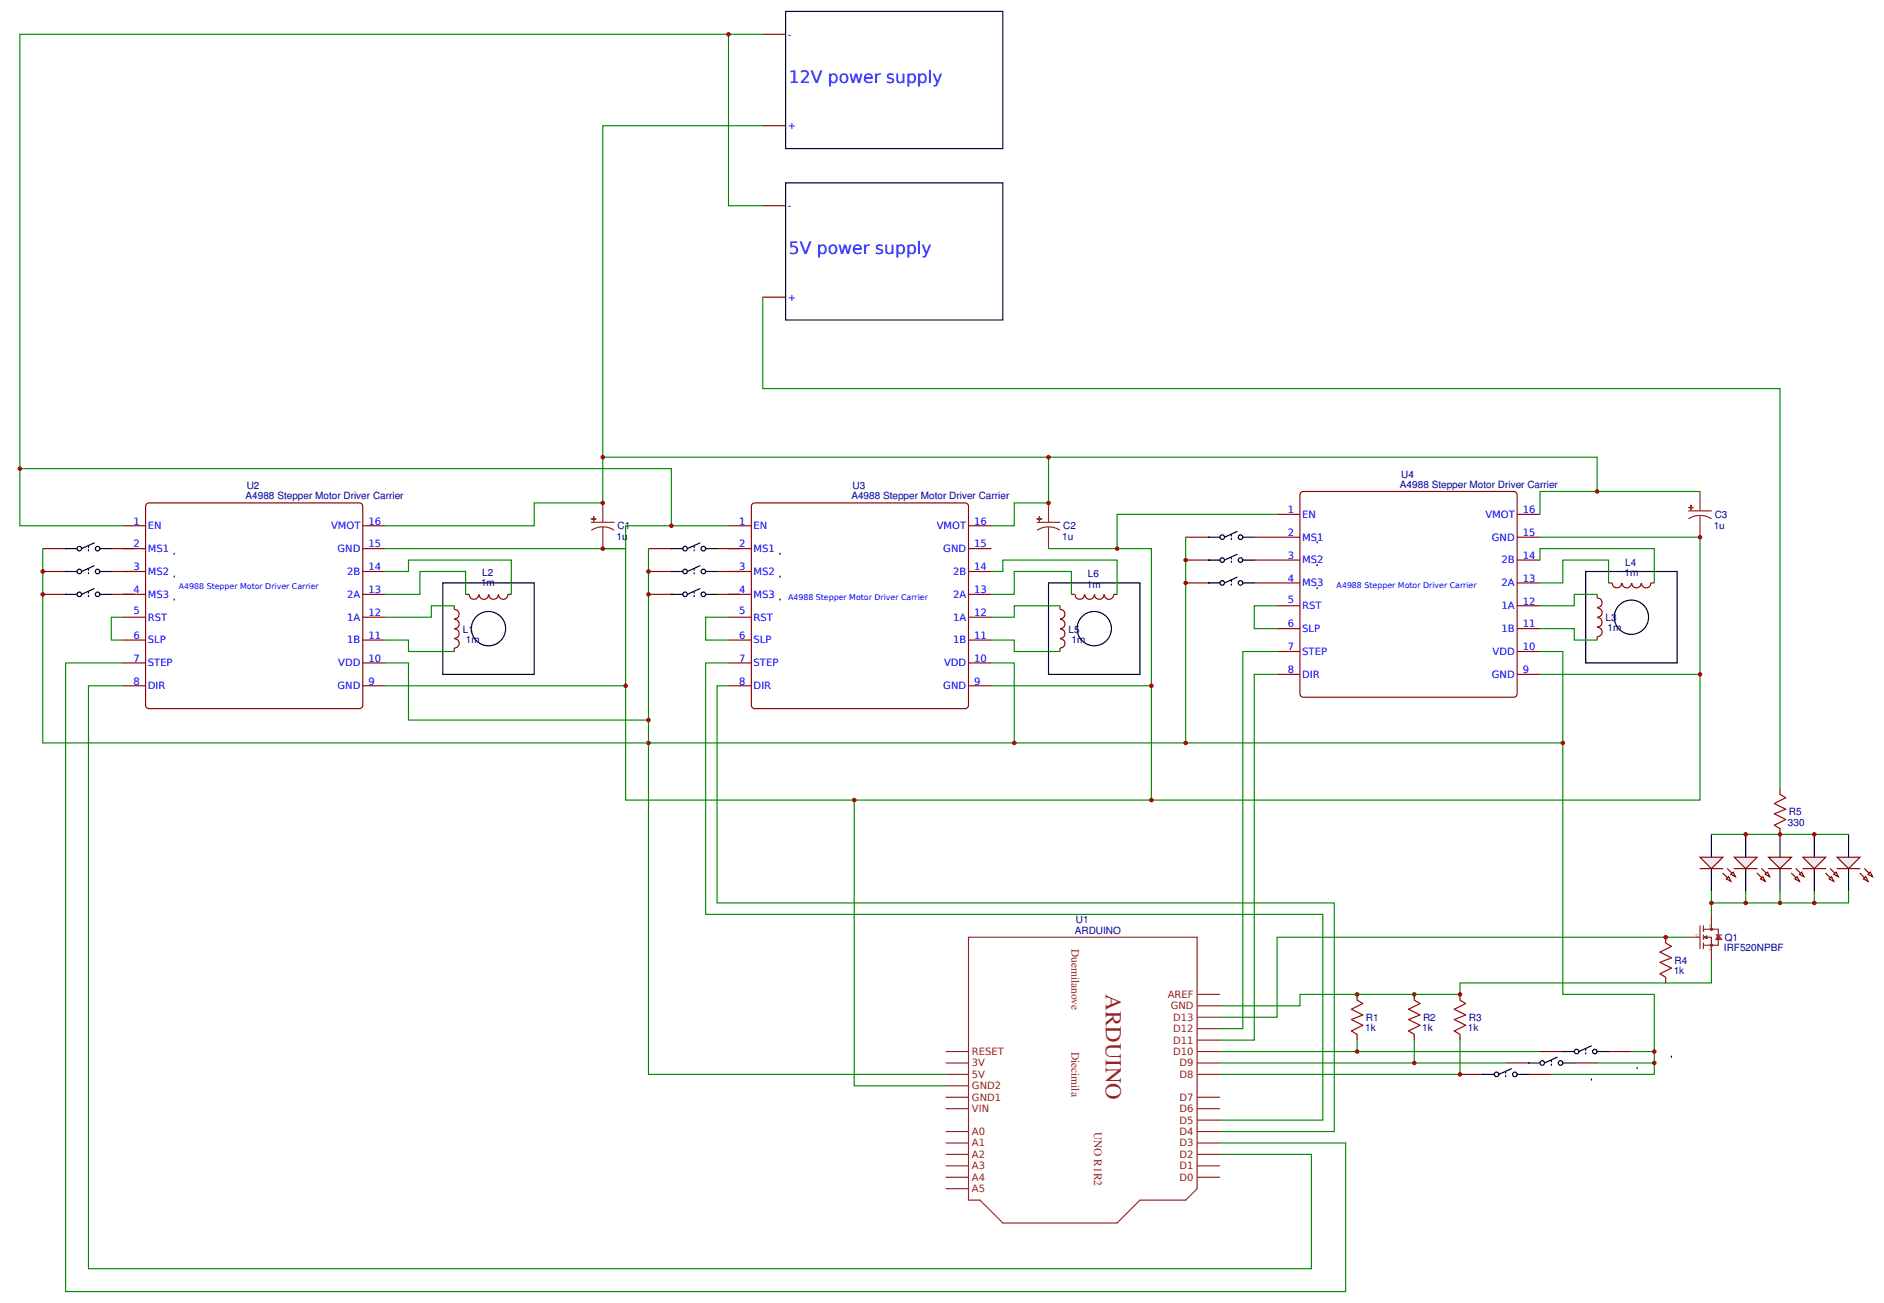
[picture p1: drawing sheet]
<svg xmlns="http://www.w3.org/2000/svg" width="440mm" height="304mm" viewBox="0 0 440 304" stroke-linecap="round" stroke-linejoin="round" font-family="sans-serif">
<path d="M34.2 117.6l.6-.3h49.1a.8 .8 0 0 1 .8 .8v46.5a.8 .8 0 0 1-.8 .8h-49.1a.8 .8 0 0 1-.8-.8v-46.5z" fill="#fff" stroke="#800" stroke-width=".27"/>
<g fill="none" stroke="#800" stroke-width=".27">
<path d="M28.6 122.7h5.4M28.6 128h5.4M28.6 133.3h5.4M28.6 138.7h5.4M84.7 122.7h5.3M84.7 128h5.3M84.7 133.3h5.3M84.7 138.7h5.3M28.6 144h5.4M28.6 149.4h5.4M28.6 154.7h5.4M84.7 144h5.3"/>
<path d="M84.7 149.4h5.3M84.7 154.7h5.3M28.6 160h5.4M84.7 160h5.3"/>
</g>
<path d="M175.6 117.6l.5-.3h49.1a.8 .8 0 0 1 .8 .8v46.5a.8 .8 0 0 1-.8 .8h-49.1a.8 .8 0 0 1-.8-.8v-46.5z" fill="#fff" stroke="#800" stroke-width=".27"/>
<g fill="none" stroke="#800" stroke-width=".27">
<path d="M170 122.7h5.3M170 128h5.3M170 133.3h5.3M170 138.7h5.3M226 122.7h5.3M226 128h5.3M226 133.3h5.3M226 138.7h5.3M170 144h5.3M170 149.4h5.3M170 154.7h5.3M226 144h5.3"/>
<path d="M226 149.4h5.3M226 154.7h5.3M170 160h5.3M226 160h5.3"/>
</g>
<path d="M303.6 114.9l.5-.2h49.1a.8 .8 0 0 1 .8 .8v46.4a.8 .8 0 0 1-.8 .8h-49.1a.8 .8 0 0 1-.8-.8v-46.4z" fill="#fff" stroke="#800" stroke-width=".27"/>
<g fill="none" stroke="#800" stroke-width=".27">
<path d="M178 8h5.3M178 29.3h5.3M298 120h5.3M298 125.3h5.3M298 130.7h5.3M298 136h5.3M354 120h5.4M354 125.3h5.4M354 130.7h5.4M354 136h5.4M298 141.4h5.3M298 146.7h5.3"/>
<path d="M298 152h5.3M298 157.4h5.3M354 141.4h5.4M354 146.7h5.4M354 152h5.4M354 157.4h5.4"/>
</g>
<path d="M183.3 2.7h50.7v32h-50.7z" fill="none" stroke="#000" stroke-width=".27"/>
<g fill="none" stroke="#8d2323" stroke-width=".27">
<path d="M140.7 117.3v4.6M244.7 117.3v4.6M394 119.2h5.4M396.7 114.7v4.5M138 121.9h5.3M140.7 122.9l1.4 .2 1.2 .6M140.7 122.9l-1.4 .2-1.3 .6M140.7 122.9v5.1M242 121.9h5.3M244.7 122.9l1.4 .2 1.2 .6M244.7 122.9l-1.4 .2-1.3 .6M244.7 122.9v5.1"/>
<path d="M396.7 120.3l1.4 .2 1.3 .6M396.7 120.3l-1.4 .2-1.3 .6M396.7 120.3v5"/>
</g>
<g fill="#8d2323" stroke="#8d2323" stroke-width=".27">
<path d="M138 121.1h1.1z"/>
<path d="M138.5 120.5l.1 1.1z"/>
<path d="M242 121.1h1.1z"/>
<path d="M242.5 120.5l.1 1.1z"/>
<path d="M394 118.4h1.1z"/>
<path d="M394.6 117.9v1z"/>
</g>
<path d="M178 29.3h-37.3v88h-16v5.4h-34.7M244.7 117.3h-8v5.4h-5.4M244.7 106.7h128v8h-13.3v5.3M90 128h56v58.7h122.7M359.4 125.3h37.3v61.4h-128v-58.7h-8M199.3 186.7v66.7h21.4" fill="none" stroke="#080" stroke-width=".27"/>
<circle cx="199.3" cy="186.7" r=".53" fill="#c00"/>
<path d="M140.7 106.7h104v10.6" fill="none" stroke="#080" stroke-width=".27"/>
<circle cx="244.7" cy="117.3" r=".53" fill="#c00"/>
<g fill="none" stroke="#080" stroke-width=".27">
<path d="M178 8h-173.4v114.7h24M4.6 109.3h152.1v13.4h-10.7v5.3h-5.3M156.7 122.7h13.3M298 120h-37.3v8h-16M28.6 144h-2.6v5.4h2.6M90 154.7h5.3v13.3h56v82.7h69.4M170 144h-5.3v5.4h5.3M231.3 154.7h5.4v18.7M298 141.4h-5.3v5.3h5.3M359.4 152h5.3v21.4h-213.4M359.4 157.4h37.3M90 160h56"/>
<path d="M231.3 160h37.4"/>
</g>
<g fill="none" stroke="#800" stroke-width=".27">
<path d="M10 128h5.3M10 133.3h5.3M10 138.7h5.3M26 128h5.3M26 133.3h5.3M26 138.7h5.3M151.3 128h5.4M151.3 133.3h5.4M151.3 138.7h5.4M167.3 128h5.4M167.3 133.3h5.4M167.3 138.7h5.4"/>
<path d="M276.7 125.3h5.3M276.7 130.7h5.3M276.7 136h5.3M292.7 125.3h5.3M292.7 130.7h5.3M292.7 136h5.3"/>
</g>
<g fill="none" stroke="#000" stroke-width=".27">
<path d="M15.3 128h.1M15.3 133.3h.1M15.3 138.7h.1M15.3 128h2.7M15.3 133.3h2.7M15.3 138.7h2.7M20.6 127.5v.2M20.6 128.3v.2M20.6 132.8v.3M20.6 133.6v.3M20.6 138.2v.2M20.6 139v.2"/>
<path d="M22 126.7l-3 1.3M22 132l-3 1.3M22 137.4l-3 1.3M23.3 128h2.7M23.3 133.3h2.7M23.3 138.7h2.7M40.6 129.1v.2M40.6 134.4v.3M40.6 139.8v.2M156.7 138.7h.1M156.7 133.3h.1M156.7 128h.1"/>
<path d="M156.7 128h2.6M156.7 133.3h2.6M156.7 138.7h2.6M162 127.5v.2M162 128.3v.2M162 132.8v.3M162 133.6v.3M162 138.2v.2M162 139v.2M163.3 137.4l-2.9 1.3M163.3 132l-2.9 1.3M163.3 126.7l-2.9 1.3"/>
<path d="M164.7 128h2.6M164.7 133.3h2.6M164.7 138.7h2.6M182 129.1v.2M182 134.4v.3M182 139.8v.2M282 125.3h.1M282 130.7h.1M282 136h.1M282 125.3h2.7M282 130.7h2.7M282 136h2.7"/>
<path d="M287.3 124.8v.3M287.3 125.6v.3M287.3 130.2v.2M287.3 130.9v.3M287.3 135.5v.3M287.3 136.3v.2M288.7 124l-3 1.3M288.7 129.3l-3 1.4M288.7 134.7l-3 1.3M290 125.3h2.7M290 130.7h2.7M290 136h2.7"/>
<path d="M307.3 126.4v.3M307.3 131.8v.2M307.3 137.1v.3"/>
<circle cx="18.5" cy="133.3" r=".53"/>
<circle cx="18.5" cy="128" r=".53"/>
<circle cx="18.5" cy="138.7" r=".53"/>
<circle cx="22.8" cy="133.3" r=".53"/>
<circle cx="22.8" cy="128" r=".53"/>
<circle cx="22.8" cy="138.7" r=".53"/>
<circle cx="159.9" cy="133.4" r=".53"/>
<circle cx="159.9" cy="138.7" r=".53"/>
<circle cx="159.9" cy="128" r=".53"/>
<circle cx="164.1" cy="133.4" r=".53"/>
<circle cx="164.1" cy="128" r=".53"/>
<circle cx="164.1" cy="138.7" r=".53"/>
<circle cx="285.2" cy="125.3" r=".53"/>
<circle cx="285.2" cy="136" r=".53"/>
<circle cx="285.2" cy="130.7" r=".53"/>
<circle cx="289.5" cy="125.3" r=".53"/>
<circle cx="289.5" cy="136" r=".53"/>
<circle cx="289.5" cy="130.7" r=".53"/>
</g>
<g fill="#c00">
<circle cx="156.7" cy="122.7" r=".53"/>
<circle cx="151.3" cy="173.4" r=".53"/>
<circle cx="236.7" cy="173.4" r=".53"/>
</g>
<path d="M276.7 125.3v48.1" fill="none" stroke="#080" stroke-width=".27"/>
<g fill="#c00">
<circle cx="276.7" cy="130.7" r=".53"/>
<circle cx="276.7" cy="173.4" r=".53"/>
<circle cx="276.7" cy="136" r=".53"/>
</g>
<path d="M151.3 128v40" fill="none" stroke="#080" stroke-width=".27"/>
<g fill="#c00">
<circle cx="151.3" cy="133.4" r=".53"/>
<circle cx="151.3" cy="168" r=".53"/>
<circle cx="151.3" cy="138.7" r=".53"/>
</g>
<path d="M10 128v45.4h141.3" fill="none" stroke="#080" stroke-width=".27"/>
<g fill="#c00">
<circle cx="10" cy="138.7" r=".53"/>
<circle cx="10" cy="133.4" r=".53"/>
</g>
<path d="M28.6 154.7h-13.3v146.7h298.7v-34.7h-29.3M170 154.7h-5.3v58.7h144v48h-24M298 152h-8v88h-5.3M298 157.4h-5.3v85.3h-8M28.6 160h-8v136h285.4v-26.6h-21.3M170 160h-2.7v50.7h144v53.3h-26.6M284.7 245.4h74.7M330 242.7v5.3h-45.3M340.7 242.7v8h-56" fill="none" stroke="#080" stroke-width=".27"/>
<path d="M316.7 233.4l1.3 .8-2.7 1.3 2.7 1.3-2.7 1.1 2.7 1.3-2.7 1.4 1.4 .8M330 233.4l1.3 .8-2.6 1.3 2.6 1.3-2.6 1.1 2.6 1.3-2.6 1.4 1.3 .8M340.7 233.4l1.3 .8-2.7 1.3 2.7 1.3-2.7 1.1 2.7 1.3-2.7 1.4 1.4 .8" fill="none" stroke="#a00000" stroke-width=".27"/>
<path d="M316.7 232v1.4M330 232v1.4M340.7 232v1.4M316.7 241.4v1.3M330 241.4v1.3M340.7 241.4v1.3M340.7 250.7h5.3M356.7 250.7h5.3" fill="none" stroke="#800" stroke-width=".27"/>
<g fill="none" stroke="#000" stroke-width=".27">
<path d="M346 250.7h.1M346 250.7h2.7M351.4 250.2v.2M351.4 251v.2M352.7 249.4l-2.9 1.3M354 250.7h2.7M371.4 251.8v.2"/>
<circle cx="349.2" cy="250.7" r=".53"/>
<circle cx="353.5" cy="250.7" r=".53"/>
</g>
<circle cx="340.7" cy="250.7" r=".53" fill="#c00"/>
<path d="M351.4 248h5.3M359.4 245.4h5.3M367.4 248h5.3M375.4 245.4h5.3" fill="none" stroke="#800" stroke-width=".27"/>
<g fill="none" stroke="#000" stroke-width=".27">
<path d="M356.7 248h.1M356.7 248h2.7M362 247.5v.3M362 248.3v.3M363.4 246.7l-3 1.3M364.7 245.4h.1M364.7 248h2.7M364.7 245.4h2.7M370 244.8v.3M370 245.6v.3M371.4 244l-3 1.4M372.7 245.4h2.7"/>
<path d="M382 249.1v.3M390 246.4v.3"/>
<circle cx="359.9" cy="248" r=".53"/>
<circle cx="364.2" cy="248" r=".53"/>
<circle cx="367.9" cy="245.4" r=".53"/>
<circle cx="372.2" cy="245.4" r=".53"/>
</g>
<path d="M330 248h21.4" fill="none" stroke="#080" stroke-width=".27"/>
<g fill="#c00">
<circle cx="330" cy="248" r=".53"/>
<circle cx="330" cy="232" r=".53"/>
<circle cx="316.7" cy="232" r=".53"/>
</g>
<path d="M316.7 242.7v2.7" fill="none" stroke="#080" stroke-width=".27"/>
<circle cx="316.7" cy="245.4" r=".53" fill="#c00"/>
<path d="M372.7 248h13.3M380.7 245.4h5.3v5.3h-24" fill="none" stroke="#080" stroke-width=".27"/>
<circle cx="386" cy="248" r=".53" fill="#c00"/>
<path d="M364.7 173.4v58.6h21.3v13.4" fill="none" stroke="#080" stroke-width=".27"/>
<circle cx="386" cy="245.4" r=".53" fill="#c00"/>
<g fill="none" stroke="#8d2323" stroke-width=".27">
<path d="M226 218.7h53.3v58.7l-2.6 2.6h-10.7l-5.3 5.4h-26.7l-5.3-5.4h-2.7zM394 218.7h2.7M396.7 216v5.4M397.5 216.8h3.5v3.8h-3.5M397.5 216v1.4M397.5 218.2v1M397.8 218.7h1.6v5.3M397.8 218.7l.5 .3M398 218.7l.3 .3M398.3 218.4l-.8 .3 .8 .3M398.3 218.4v.6M398.3 218.4l-.5 .3"/>
<path d="M399.4 213.4v3.4M400.4 218.2h1.4M401 218.2l.8 1h-1.4zM401 218.7l.2 .5M401 218.7l-.3 .5M401 218.7l.2 .3M401 218.7l-.3 .3M279.3 237.4h5.4M279.3 234.7h5.4M279.3 232h5.4M397.5 220v1.4M220.7 258.7h5.3"/>
<path d="M220.7 256h5.3M220.7 250.7h5.3M220.7 248h5.3M220.7 245.4h5.3M220.7 253.4h5.3M279.3 258.7h5.4M279.3 256h5.4M279.3 250.7h5.4M279.3 248h5.4M279.3 245.4h5.4M279.3 242.7h5.4M279.3 240h5.4"/>
<path d="M220.7 274.7h5.3M220.7 272h5.3M220.7 269.4h5.3M220.7 266.7h5.3M220.7 264h5.3M220.7 277.4h5.3M279.3 274.7h5.4M279.3 272h5.4M279.3 269.4h5.4M279.3 266.7h5.4M279.3 264h5.4M279.3 261.4h5.4"/>
<circle cx="399.4" cy="216.8" r=".27"/>
<circle cx="399.4" cy="220.6" r=".27"/>
</g>
<path d="M394 218.7h-96v18.7h-13.3" fill="none" stroke="#080" stroke-width=".27"/>
<path d="M388.7 220l1.3 .8-2.6 1.4 2.6 1.3-2.6 1.1 2.6 1.3-2.6 1.3 1.3 .8" fill="none" stroke="#a00000" stroke-width=".27"/>
<path d="M388.7 218.7v1.3M388.7 228v1.4" fill="none" stroke="#800" stroke-width=".27"/>
<circle cx="388.7" cy="218.7" r=".53" fill="#c00"/>
<path d="M399.4 224v5.4h-58.7v2.6h-37.4v2.7h-18.6" fill="none" stroke="#080" stroke-width=".27"/>
<circle cx="340.7" cy="232" r=".53" fill="#c00"/>
<path d="M399.4 194.7v5.3M399.4 202.7v5.3" fill="none" stroke="#000" stroke-width=".27"/>
<path d="M396.7 200h5.3l-2.6 2.7z" fill="#efefef" stroke="#800" stroke-width=".27"/>
<path d="M402 203.8l1.9 1.8M403.1 202.7l1.9 1.9" fill="none" stroke="#800" stroke-width=".27"/>
<g fill="#efefef" stroke="#800" stroke-width=".27">
<path d="M402.8 205.1l.6-.5 .5 1z"/>
<path d="M403.9 204l.5-.5 .6 1.1z"/>
</g>
<path d="M396.7 202.7h5.3" fill="none" stroke="#800" stroke-width=".27"/>
<path d="M407.4 194.7v5.3M407.4 202.7v5.3" fill="none" stroke="#000" stroke-width=".27"/>
<path d="M404.7 200h5.3l-2.6 2.7z" fill="#efefef" stroke="#800" stroke-width=".27"/>
<path d="M410 203.8l1.9 1.8M411.1 202.7l1.9 1.9" fill="none" stroke="#800" stroke-width=".27"/>
<g fill="#efefef" stroke="#800" stroke-width=".27">
<path d="M410.8 205.1l.6-.5 .5 1z"/>
<path d="M412.4 203.5l.6 1.1-1.1-.6z"/>
</g>
<path d="M404.7 202.7h5.3" fill="none" stroke="#800" stroke-width=".27"/>
<path d="M415.4 194.7v5.3M415.4 202.7v5.3" fill="none" stroke="#000" stroke-width=".27"/>
<path d="M412.7 200h5.3l-2.6 2.7z" fill="#efefef" stroke="#800" stroke-width=".27"/>
<path d="M418 203.8l1.9 1.8M419.1 202.7l1.9 1.9" fill="none" stroke="#800" stroke-width=".27"/>
<g fill="#efefef" stroke="#800" stroke-width=".27">
<path d="M418.8 205.1l.6-.5 .5 1z"/>
<path d="M419.9 204l.5-.5 .6 1.1z"/>
</g>
<path d="M412.7 202.7h5.3" fill="none" stroke="#800" stroke-width=".27"/>
<path d="M423.4 194.7v5.3M423.4 202.7v5.3" fill="none" stroke="#000" stroke-width=".27"/>
<path d="M420.7 200h5.3l-2.6 2.7z" fill="#efefef" stroke="#800" stroke-width=".27"/>
<path d="M426 203.8l1.9 1.8M427.1 202.7l1.9 1.9" fill="none" stroke="#800" stroke-width=".27"/>
<g fill="#efefef" stroke="#800" stroke-width=".27">
<path d="M426.8 205.1l.6-.5 .5 1z"/>
<path d="M428.4 203.5l.6 1.1-1.1-.6z"/>
</g>
<path d="M420.7 202.7h5.3" fill="none" stroke="#800" stroke-width=".27"/>
<path d="M431.4 194.7v5.3M431.4 202.7v5.3" fill="none" stroke="#000" stroke-width=".27"/>
<path d="M428.7 200h5.3l-2.6 2.7z" fill="#efefef" stroke="#800" stroke-width=".27"/>
<path d="M434 203.8l1.9 1.8M435.1 202.7l1.9 1.9" fill="none" stroke="#800" stroke-width=".27"/>
<g fill="#efefef" stroke="#800" stroke-width=".27">
<path d="M434.8 205.1l.6-.5 .5 1z"/>
<path d="M436.4 203.5l.6 1.1-1.1-.6z"/>
</g>
<path d="M428.7 202.7h5.3" fill="none" stroke="#800" stroke-width=".27"/>
<path d="M399.4 208v5.4M431.4 208v2.7h-32" fill="none" stroke="#080" stroke-width=".27"/>
<circle cx="399.4" cy="210.7" r=".53" fill="#c00"/>
<path d="M423.4 208v2.7" fill="none" stroke="#080" stroke-width=".27"/>
<circle cx="423.4" cy="210.7" r=".53" fill="#c00"/>
<path d="M415.4 208v2.7" fill="none" stroke="#080" stroke-width=".27"/>
<circle cx="415.4" cy="210.7" r=".53" fill="#c00"/>
<path d="M407.4 208v2.7" fill="none" stroke="#080" stroke-width=".27"/>
<circle cx="407.4" cy="210.7" r=".53" fill="#c00"/>
<path d="M399.4 194.7h32" fill="none" stroke="#080" stroke-width=".27"/>
<g fill="#c00">
<circle cx="407.4" cy="194.7" r=".53"/>
<circle cx="415.4" cy="194.7" r=".53"/>
<circle cx="423.4" cy="194.7" r=".53"/>
</g>
<path d="M415.4 185.4l1.3 .8-2.7 1.3 2.7 1.3-2.7 1.1 2.7 1.3-2.7 1.4 1.4 .8" fill="none" stroke="#a00000" stroke-width=".27"/>
<path d="M178 48h5.3M178 69.3h5.3M415.4 184v1.4M415.4 193.4v1.3" fill="none" stroke="#800" stroke-width=".27"/>
<path d="M183.3 42.7h50.7v32h-50.7z" fill="none" stroke="#000" stroke-width=".27"/>
<path d="M170 8v40h8" fill="none" stroke="#080" stroke-width=".27"/>
<circle cx="170" cy="8" r=".53" fill="#c00"/>
<path d="M178 69.3v21.4h237.4v93.3" fill="none" stroke="#080" stroke-width=".27"/>
<g fill="#c00">
<circle cx="396.7" cy="157.4" r=".53"/>
<circle cx="396.7" cy="125.3" r=".53"/>
<circle cx="260.7" cy="128" r=".53"/>
<circle cx="364.7" cy="173.4" r=".53"/>
<circle cx="244.7" cy="106.7" r=".53"/>
</g>
<path d="M372.7 114.7h24" fill="none" stroke="#080" stroke-width=".27"/>
<circle cx="372.7" cy="114.7" r=".53" fill="#c00"/>
<g fill="none" stroke="#000" stroke-width=".27">
<path d="M370 133.3h21.4v21.4h-21.4z"/>
<circle cx="380.7" cy="144" r="4"/>
</g>
<path d="M372.7 138.7v.8M372.7 139.6a1.07 1.07 0 0 1 1.1 1 1.07 1.07 0 0 1-1.1 1.1M375.4 136h.8M376.2 136a1.07 1.07 0 0 0 1.1 1.2 1.07 1.07 0 0 0 1.1-1.2M378.5 136a1.06 1.06 0 0 0 1.1 1.2 1.06 1.06 0 0 0 1.1-1.2M380.8 136a1.06 1.06 0 0 0 1.1 1.2 1.06 1.06 0 0 0 1-1.2M386 136h-.8a1.06 1.06 0 0 1-1.1 1.2 1.06 1.06 0 0 1-1-1.2M372.7 148.6v.8M372.7 146.4a1.06 1.06 0 0 1 1.1 1.1 1.06 1.06 0 0 1-1.1 1M372.7 144.1a1.06 1.06 0 0 1 1.1 1.1 1.06 1.06 0 0 1-1.1 1.1M372.7 141.9a1.06 1.06 0 0 1 1.1 1 1.06 1.06 0 0 1-1.1 1.1" fill="none" stroke="#800" stroke-width=".27"/>
<path d="M359.4 130.7v-2.7h26.6v8M359.4 136h5.3v-5.3h10.7v5.3M372.7 138.7h-5.3v2.7h-8M359.4 146.7h8v2.7h5.3" fill="none" stroke="#080" stroke-width=".27"/>
<g fill="#c00">
<circle cx="268.7" cy="186.7" r=".53"/>
<circle cx="268.7" cy="160" r=".53"/>
</g>
<g fill="none" stroke="#000" stroke-width=".27">
<path d="M244.7 136h21.3v21.4h-21.3z"/>
<circle cx="255.3" cy="146.7" r="4"/>
</g>
<path d="M250 138.7h.8M250.9 138.7a1.07 1.07 0 0 0 1.1 1.1 1.07 1.07 0 0 0 1-1.1M253.2 138.7a1.06 1.06 0 0 0 1.1 1.1 1.06 1.06 0 0 0 1-1.1M255.5 138.7a1.06 1.06 0 0 0 1 1.1 1.06 1.06 0 0 0 1.1-1.1M257.7 138.7a1.06 1.06 0 0 0 1.1 1.1 1.06 1.06 0 0 0 1-1.1M259.9 138.7h.8M247.3 141.4v.8M247.4 149.1a1.06 1.06 0 0 1 1.1 1 1.06 1.06 0 0 1-1.1 1.1l-.1 .8M247.4 142.2a1.06 1.06 0 0 1 1.1 1.1 1.06 1.06 0 0 1-1.1 1.1M247.4 146.8a1.07 1.07 0 0 1 1.1 1.1 1.07 1.07 0 0 1-1.1 1M247.4 144.5a1.06 1.06 0 0 1 1.1 1.1 1.06 1.06 0 0 1-1.1 1.1" fill="none" stroke="#800" stroke-width=".27"/>
<path d="M231.3 133.3h2.7v-2.6h26.7v8M231.3 138.7h5.4v-5.4h13.3v5.4M231.3 149.4h5.4v2.6h10.6M247.3 141.4h-10.6v2.6h-5.4" fill="none" stroke="#080" stroke-width=".27"/>
<g fill="#c00">
<circle cx="140.7" cy="128" r=".53"/>
<circle cx="140.7" cy="117.3" r=".53"/>
<circle cx="140.7" cy="106.7" r=".53"/>
<circle cx="146" cy="160" r=".53"/>
<circle cx="4.6" cy="109.3" r=".53"/>
</g>
<g fill="none" stroke="#000" stroke-width=".27">
<path d="M103.3 136h21.4v21.4h-21.4z"/>
<circle cx="114" cy="146.7" r="4"/>
</g>
<path d="M108.7 138.7h.8M109.5 138.7a1.07 1.07 0 0 0 1.1 1.1 1.07 1.07 0 0 0 1.1-1.1M111.8 138.7a1.06 1.06 0 0 0 1.1 1.1 1.06 1.06 0 0 0 1.1-1.1M114.1 138.7a1.06 1.06 0 0 0 1.1 1.1 1.06 1.06 0 0 0 1-1.1M116.4 138.7a1.06 1.06 0 0 0 1 1.1 1.06 1.06 0 0 0 1.1-1.1M118.5 138.7h.8M106 141.4v.8M106 149.1a1.06 1.06 0 0 1 1.1 1 1.06 1.06 0 0 1-1.1 1.1v.8M106 142.2a1.06 1.06 0 0 1 1.1 1.1 1.06 1.06 0 0 1-1.1 1.1M106 146.8a1.07 1.07 0 0 1 1.1 1.1 1.07 1.07 0 0 1-1.1 1M106 144.5a1.06 1.06 0 0 1 1.1 1.1 1.06 1.06 0 0 1-1.1 1.1" fill="none" stroke="#800" stroke-width=".27"/>
<path d="M90 133.3h5.3v-2.6h24v8M90 138.7h8v-5.4h10.7v5.4M90 149.4h5.3v2.6h10.7M106 141.4h-5.3v2.6h-10.7" fill="none" stroke="#080" stroke-width=".27"/>
<text font-size="5.3" fill="#8d2323" x="258" y="232" transform="rotate(90 258 232)">ARDUINO</text>
<g font-size="4" fill="#00f">
<text x="184.1" y="19.3">12V power supply</text>
<text x="184.1" y="59.3">5V power supply</text>
</g>
<g font-size="2.7" fill="#8d2323">
<text x="250" y="221.4" transform="rotate(90 250 221.4)">Duemilanove</text>
<text x="250" y="245.4" transform="rotate(90 250 245.4)">Diecimila</text>
<text x="255.3" y="264" transform="rotate(90 255.3 264)">UNO R1R2</text>
</g>
<g font-size="2.3" fill="#00f">
<text x="183.9" y="8.8">-</text>
<text x="183.9" y="30.1">+</text>
<text x="183.9" y="48.8">-</text>
<text x="183.9" y="70.1">+</text>
<text x="300.5" y="119.7">1</text>
<text x="355.4" y="119.7">16</text>
<text x="31.2" y="122.4">1</text>
<text x="34.5" y="123.5">EN</text>
<text x="77.2" y="123.5">VMOT</text>
<text x="86" y="122.4">16</text>
<text x="172.5" y="122.4">1</text>
<text x="175.9" y="123.5">EN</text>
<text x="218.6" y="123.5">VMOT</text>
<text x="227.3" y="122.4">16</text>
<text x="300.5" y="125.1">2</text>
<text x="303.9" y="120.8">EN</text>
<text x="346.6" y="120.8">VMOT</text>
<text x="355.4" y="125.1">15</text>
<text x="31.2" y="127.7">2</text>
<text x="34.5" y="128.8">MS1</text>
<text x="78.8" y="128.8">GND</text>
<text x="86" y="127.7">15</text>
<text x="172.5" y="127.7">2</text>
<text x="175.9" y="128.8">MS1</text>
<text x="220.1" y="128.8">GND</text>
<text x="227.3" y="127.7">15</text>
<text x="300.5" y="130.4">3</text>
<text x="303.9" y="126.1">MS1</text>
<text x="303.9" y="131.5">MS2</text>
<text x="348.1" y="126.1">GND</text>
<text x="350.4" y="131.5">2B</text>
<text x="355.4" y="130.4">14</text>
<text x="31.2" y="133.1">3</text>
<text x="34.5" y="134.2">MS2</text>
<text x="81" y="134.2">2B</text>
<text x="86" y="133.1">14</text>
<text x="172.5" y="133.1">3</text>
<text x="175.9" y="134.2">MS2</text>
<text x="222.4" y="134.2">2B</text>
<text x="227.3" y="133.1">14</text>
<text x="300.5" y="135.8">4</text>
<text x="303.9" y="136.8">MS3</text>
<text x="350.4" y="136.8">2A</text>
<text x="355.4" y="135.8">13</text>
<text x="31.2" y="138.4">4</text>
<text x="31.2" y="143.4">5</text>
<text x="34.5" y="139.5">MS3</text>
<text x="81" y="139.5">2A</text>
<text x="86" y="143.8">12</text>
<text x="86" y="138.4">13</text>
<text x="172.5" y="138.4">4</text>
<text x="172.5" y="143.4">5</text>
<text x="175.9" y="139.5">MS3</text>
<text x="222.4" y="139.5">2A</text>
<text x="227.3" y="143.8">12</text>
<text x="227.3" y="138.4">13</text>
<text x="300.5" y="140.7">5</text>
<text x="303.9" y="142.2">RST</text>
<text x="350.4" y="142.2">1A</text>
<text x="355.4" y="141.1">12</text>
<text x="31.2" y="149.1">6</text>
<text x="34.5" y="144.8">RST</text>
<text x="81" y="144.8">1A</text>
<text x="86" y="149.1">11</text>
<text x="172.5" y="149.1">6</text>
<text x="175.9" y="144.8">RST</text>
<text x="222.4" y="144.8">1A</text>
<text x="227.3" y="149.1">11</text>
<text x="300.5" y="146.4">6</text>
<text x="303.9" y="147.5">SLP</text>
<text x="350.4" y="147.5">1B</text>
<text x="355.4" y="146.4">11</text>
<text x="31.2" y="154.4">7</text>
<text x="34.5" y="150.2">SLP</text>
<text x="34.5" y="155.5">STEP</text>
<text x="78.9" y="155.5">VDD</text>
<text x="81" y="150.2">1B</text>
<text x="86" y="154.4">10</text>
<text x="172.5" y="154.4">7</text>
<text x="175.9" y="150.2">SLP</text>
<text x="175.9" y="155.5">STEP</text>
<text x="220.3" y="155.5">VDD</text>
<text x="222.4" y="150.2">1B</text>
<text x="227.3" y="154.4">10</text>
<text x="300.5" y="151.8">7</text>
<text x="303.9" y="152.8">STEP</text>
<text x="348.3" y="152.8">VDD</text>
<text x="355.4" y="151.8">10</text>
<text x="31.2" y="159.8">8</text>
<text x="34.5" y="160.8">DIR</text>
<text x="78.8" y="160.8">GND</text>
<text x="86" y="159.8">9</text>
<text x="172.5" y="159.8">8</text>
<text x="175.9" y="160.8">DIR</text>
<text x="220.1" y="160.8">GND</text>
<text x="227.3" y="159.8">9</text>
<text x="300.5" y="157.1">8</text>
<text x="303.9" y="158.2">DIR</text>
<text x="348.1" y="158.2">GND</text>
<text x="355.4" y="157.1">9</text>
</g>
<g font-size="2.3" fill="#000080">
<text x="326.7" y="113.9">A4988 Stepper Motor Driver Carrier</text>
<text x="326.9" y="111.5">U4</text>
<text x="57.3" y="116.5">A4988 Stepper Motor Driver Carrier</text>
<text x="57.6" y="114.1">U2</text>
<text x="198.7" y="116.5">A4988 Stepper Motor Driver Carrier</text>
<text x="198.9" y="114.1">U3</text>
<text x="144.1" y="123.5">C1</text>
<text x="248.1" y="123.5">C2</text>
<text x="399.9" y="123.4">1u</text>
<text x="400.1" y="120.8">C3</text>
<text x="143.9" y="126.1">1u</text>
<text x="247.9" y="126.1">1u</text>
<text x="112.3" y="136.8">1m</text>
<text x="112.5" y="134.4">L2</text>
<text x="253.6" y="137.1">1m</text>
<text x="253.9" y="134.7">L6</text>
<text x="379.1" y="134.5">1m</text>
<text x="379.3" y="132">L4</text>
<text x="108" y="147.6">L1</text>
<text x="249.4" y="147.6">L5</text>
<text x="374.6" y="144.9">L3</text>
<text x="375.1" y="147.3">1m</text>
<text x="108.7" y="150">1m</text>
<text x="250.1" y="150">1m</text>
<text x="417.4" y="190.2">R5</text>
<text x="417.2" y="192.7">330</text>
<text x="251" y="215.3">U1</text>
<text x="250.8" y="217.9">ARDUINO</text>
<text x="402.3" y="222">IRF520NPBF</text>
<text x="402.5" y="219.6">Q1</text>
<text x="390.6" y="227.3">1k</text>
<text x="390.7" y="224.9">R4</text>
<text x="318.7" y="238.2">R1</text>
<text x="332.1" y="238.2">R2</text>
<text x="342.7" y="238.2">R3</text>
<text x="318.5" y="240.7">1k</text>
<text x="331.9" y="240.7">1k</text>
<text x="342.5" y="240.7">1k</text>
</g>
<g font-size="2.3" fill="#8d2323">
<text x="272.5" y="232.8">AREF</text>
<text x="273.2" y="235.5">GND</text>
<text x="273.8" y="238.2">D13</text>
<text x="273.8" y="243.5">D11</text>
<text x="273.8" y="240.8">D12</text>
<text x="226.8" y="251.5">5V</text>
<text x="226.8" y="248.8">3V</text>
<text x="226.8" y="246.2">RESET</text>
<text x="273.8" y="246.2">D10</text>
<text x="275.3" y="251.5">D8</text>
<text x="275.3" y="248.8">D9</text>
<text x="226.8" y="256.8">GND1</text>
<text x="226.8" y="254.2">GND2</text>
<text x="275.3" y="256.8">D7</text>
<text x="226.8" y="259.5">VIN</text>
<text x="275.3" y="262.2">D5</text>
<text x="275.3" y="259.5">D6</text>
<text x="226.8" y="267.5">A1</text>
<text x="226.8" y="264.8">A0</text>
<text x="275.3" y="267.5">D3</text>
<text x="275.3" y="264.8">D4</text>
<text x="226.8" y="275.5">A4</text>
<text x="226.8" y="272.8">A3</text>
<text x="226.8" y="270.2">A2</text>
<text x="275.3" y="275.5">D0</text>
<text x="275.3" y="272.8">D1</text>
<text x="275.3" y="270.2">D2</text>
<text x="226.8" y="278.2">A5</text>
</g>
<g font-size="1.8" fill="#00f">
<text x="41.7" y="137.5">A4988 Stepper Motor Driver Carrier</text>
<text x="311.9" y="137.2">A4988 Stepper Motor Driver Carrier</text>
<text x="183.9" y="139.9">A4988 Stepper Motor Driver Carrier</text>
</g>
<g font-size=".8" fill="#238d23">
<text x="395.6" y="218.7">G</text>
<text x="398.8" y="216.3">D</text>
<text x="398.8" y="221.9">S</text>
</g>
</svg>
